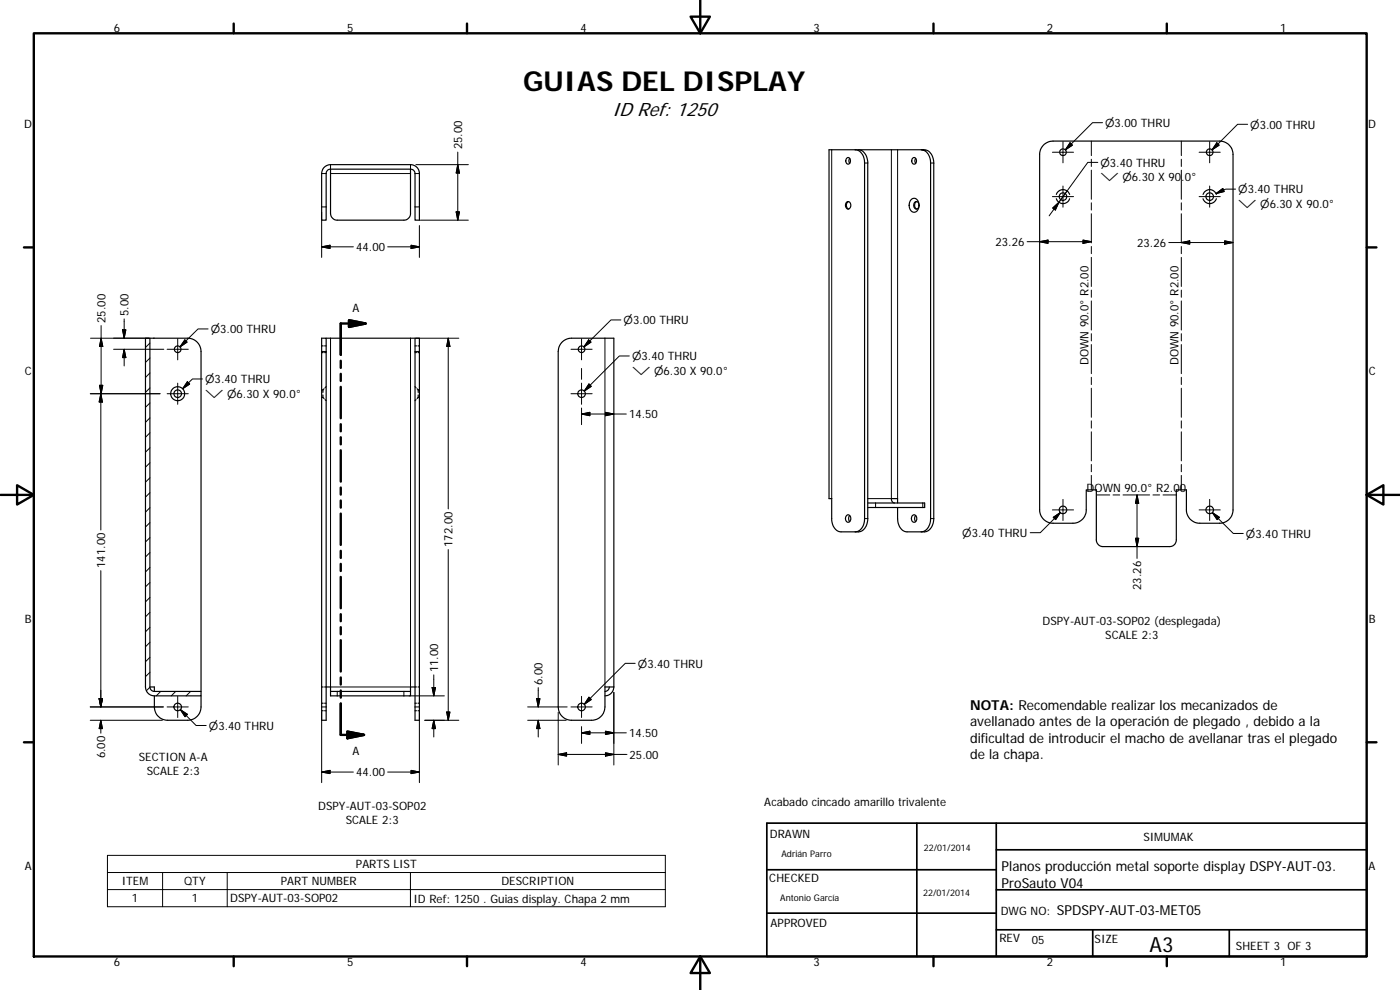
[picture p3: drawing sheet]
<svg xmlns="http://www.w3.org/2000/svg" width="420mm" height="297mm" viewBox="0 0 420 297" stroke-linecap="round" stroke-linejoin="round" font-family="sans-serif">
<g fill="none" stroke="#000" stroke-width=".36">
<path d="M99.2 50.8a1.3 1.3 0 0 0-1.3 1.3v14h-1.4v-14a2.66 2.66 0 0 1 2.7-2.7h24a2.66 2.66 0 0 1 2.7 2.7v14h-1.3v-14a1.34 1.34 0 0 0-1.4-1.3M99.2 50.8v13.3a2.05 2.05 0 0 0 2 2h20a2 2 0 0 0 2-2v-13.3M99.2 50.8h24M248.8 44.9h7.9a3.5 3.5 0 0 1 3.7 4v106.7a3.6 3.6 0 0 1-2.8 4h-5.2a3.5 3.5 0 0 1-2.8-4v-6h-.8zM254.1 47.5a.88 .88 0 0 1 1.1 .3 .88 .88 0 0 1-.1 1.1 .76 .76 0 0 1-1.1 .2 .76 .76 0 0 1-.2-1.1zM255 47.5l-.2 .6 .2 .9M256.7 44.9a3.5 3.5 0 0 1 2.8 4v106.7a3.6 3.6 0 0 1-2.8 4M257.6 44.9h18.8M273.9 47.5a.88 .88 0 0 1 1.1 .3 .88 .88 0 0 1-.1 1.1 .76 .76 0 0 1-1.1 .2 .76 .76 0 0 1-.1-1.1zM274.8 47.5l-.2 .6 .2 .9M313.4 43.3l1.2-.7 1.4-.3h50a4 4 0 0 1 4 4v106.7a4 4 0 0 1-4 4h-6a4 4 0 0 1-3.9-4v-6h-3.1v15a1.97 1.97 0 0 1-2 2h-20a2 2 0 0 1-2-2v-15h-3v6a4 4 0 0 1-4 4h-6a4 4 0 0 1-4-4v-106.7l.3-1.4zM317 59.6a2.08 2.08 0 0 0 2 1.5 2.08 2.08 0 0 0 2-1.5"/>
<path d="M317 58.3a2.09 2.09 0 0 1 2-1.4 2.09 2.09 0 0 1 2 1.4M361 59.6a2.1 2.1 0 0 0 2.1 1.5 2.1 2.1 0 0 0 2-1.5M361 58.3a2.11 2.11 0 0 1 2.1-1.4 2.11 2.11 0 0 1 2 1.4M254.1 60.7a.93 .93 0 0 1 1.1 .2 .93 .93 0 0 1 .1 1.2 .8 .8 0 0 1-1.1 .6 .8 .8 0 0 1-.5-1.1zM254.7 60.5a1.25 1.25 0 0 0-.7 1.1 1.25 1.25 0 0 0 .7 1.1M273.4 60a1.38 1.38 0 0 1 1.6-.4 1.38 1.38 0 0 1 .8 1.5 1.79 1.79 0 0 1-2 2.4 2.57 2.57 0 0 1-.4-3.5zM274.5 60.7a.93 .93 0 0 1 1.2 .2 .93 .93 0 0 1 0 1.2 .8 .8 0 0 1-1 .6 .8 .8 0 0 1-.5-1.1zM275.2 60.5a1.28 1.28 0 0 0 0 2.2M43.7 101.5h1.3v104.6a1.34 1.34 0 0 0 1.3 1.4h14v1.3h-14a2.65 2.65 0 0 1-2.6-2.7zM45 101.5h11.3a4 4 0 0 1 4 4v102M96.5 101.5h1.4v114.6h-1.4zM96.5 119.3h.2"/>
<path d="M96.5 117h.2M96.5 105.8h.5M96.5 103.8h.5M96.8 119.3h.1M96.8 117h.1M96.9 117v.8M96.9 118.5v.8M96.9 119.3l.3 .3M97.2 116.6l-.3 .4M97.4 105.8h.5M97.4 103.8h.5M97.5 119.9l.4 .3"/>
<path d="M97.9 101.5h26.7M97.9 116l-.4 .4M124.6 101.5h1.3v114.6h-1.3zM124.6 105.8h.4M124.6 103.8h.4M124.6 116l.3 .4M124.9 119.9l-.3 .3M125.2 116.6l.3 .4M125.4 105.8h.5M125.4 103.8h.5M125.5 118.5v.8M125.5 117v.8"/>
<path d="M125.5 119.3l-.3 .3M125.5 119.3h.1M125.5 117h.1M125.7 119.3h.2M125.7 117h.2M168.9 102.5l.8-.6 1.4-.4h13.1v104.6h-2.6v6a4 4 0 0 1-4.1 4h-6a4 4 0 0 1-4-4v-106.6l.5-1.9zM254.1 154.7a.93 .93 0 0 1 1.1 .2 .93 .93 0 0 1 .1 1.2 .8 .8 0 0 1-1.1 .5 .8 .8 0 0 1-.5-1zM255 154.7a1.44 1.44 0 0 0 0 1.8M260.4 150.9h17.1v1.4h-17.1M269.4 152.3v3.3a3.6 3.6 0 0 0 2.8 4h5.2a3.5 3.5 0 0 0 2.8-4v-106.7a3.5 3.5 0 0 0-3.8-4 3.5 3.5 0 0 1 2.9 4v106.7a3.6 3.6 0 0 1-2.9 4M269.4 150.9v-1.3h-1.9a1.17 1.17 0 0 0 .9 1.3M273.8 154.7a.93 .93 0 0 1 1.2 .2 .93 .93 0 0 1 0 1.2 .8 .8 0 0 1-1 .5 .8 .8 0 0 1-.5-1z"/>
<path d="M274.8 154.7a1.52 1.52 0 0 0 0 1.8M45 206.1h1.3v1.4M46.3 208.8v3.3a4 4 0 0 0 4 4h6a4 4 0 0 0 4-4v-3.3M96.5 206.1h.5M96.5 211h.5M96.5 213.3h.5M97.4 206.1h1.8v1.4M97.4 211h.5M97.4 213.3h.5M99.2 207.5h24v1.3h-24zM124.6 211h.4M124.6 213.3h.4"/>
<path d="M125 206.1h-1.8v1.4M125.4 211h.5M125.4 213.3h.5M125.4 206.1h.5M182.9 206.1a1.34 1.34 0 0 1-1.3 1.4M184.2 206.1a2.73 2.73 0 0 1-2.6 2.7"/>
<circle cx="319" cy="45.7" r=".99"/>
<circle cx="319" cy="59" r="1.13"/>
<circle cx="363" cy="59" r="1.13"/>
<circle cx="363" cy="45.7" r="1"/>
<circle cx="53.3" cy="118.1" r="2.1"/>
<circle cx="53.3" cy="104.8" r=".99"/>
<circle cx="53.3" cy="118.1" r="1.14"/>
<circle cx="174.5" cy="118.1" r="1.14"/>
<circle cx="174.5" cy="104.8" r=".99"/>
<circle cx="319" cy="153" r="1.13"/>
<circle cx="363" cy="153" r="1.13"/>
<circle cx="53.3" cy="212.1" r="1.13"/>
<circle cx="174.5" cy="212.1" r="1.14"/>
</g>
<g fill="none" stroke="#000" stroke-width=".3">
<path d="M330.9 36.8h-3l-8.2 8.2M374.4 37.3h-3l-7.6 7.7M96.5 52.1h1.4M99.2 49.4v1.4M99.2 52.1h24M123.2 49.4v1.4M124.6 52.1h1.3M124.8 49.4h15.8M137.4 45.6v20.5M137.4 49.4l.5 2.5h-1zM249.6 44.9v104.7M259.5 48.9h.9"/>
<path d="M267.5 44.9v104.7h-7.1M269.4 44.9v104.7M279.3 48.9h.9M315.8 45.7h6.4M315.8 59h6.4M319 42.5v6.4M319 55.8v6.4M320.2 57.3l-2.4 3.4M321.1 42.8l.7 .8-2.1 1.4zM327.5 42.3v4.4M327.5 47.8v2.2M327.5 51.1v8.7"/>
<path d="M329.5 48.7h-3l-8.7 12M354.5 42.3v4.4M354.5 47.8v2.2M354.5 51.1v8.7M359.9 45.7h6.3M359.9 59h6.3M363 42.5v6.4M363 55.8v6.4M364.9 58.1l2.1-1.5 .4 .9zM365.2 42.8l.7 .8-2.1 1.4zM370.8 56.7h-3l-2.9 1.4M96.5 62.1h1.4"/>
<path d="M96.5 63.7v13.5M96.5 74.1l2.5-.5v1zM96.5 74.1h9.6M116.3 74.1h9.6M123.4 73.6l2.5 .5-2.5 .5zM124.6 62.1h1.3M125.9 67.7v9.5M126.1 66.1h14.5M136.9 63.6h1l-.5 2.5zM308.3 72.5h19.2M312 72.5l2.5-.5v1zM315.9 62.4l1.9-1.7-1.1 2.3z"/>
<path d="M317.8 60.7l-2.9 4M325 72l2.5 .5-2.5 .5zM327.5 60.9v2.1M327.5 64.1v8.8M327.5 74v2.1M327.5 77.2v8.8M350.8 72.8h19.2M354.5 72.8l2.5-.5v1zM354.5 60.9v2.1M354.5 64.1v8.8M354.5 74v2.1M354.5 77.2v8.8"/>
<path d="M367.5 72.3l2.5 .5-2.5 .5zM30.3 97.7v20.4M36.8 99h1l-.5 2.5zM37.3 95.7v5.8M62.5 98.7h-3.1l-5.4 5.4M186.3 96h-2.9l-8.2 8.1M327.5 87v2.2M327.5 90.3v8.7M354.5 87v2.2M354.5 90.3v8.7M27.1 118.1h20.9M27.2 101.5h17.5"/>
<path d="M29.9 115.6h.9l-.5 2.5zM30.3 118.1v40.9M30.3 118.1l.4 2.5h-1zM30.3 101.5l.5 2.4h-.9zM34.1 104.8h15.1M37.3 104.8v5M37.3 104.8l.5 2.5h-1zM45 116.4l-1.3 1.3M45 111.9l-1.3 1.4M45 107.4l-1.3 1.4M45 102.9l-1.3 1.4M50.2 118.1h6.3"/>
<path d="M50.2 104.8h6.3M53.3 101.6v6.4M53.3 115v6.3M55.5 102l.6 .7-2.1 1.4zM56.2 114.5l.7 .7-2.1 1.4zM60.7 113.7h-2.9l-3 2.9M96.5 105.5h1.4M99.2 101.5v104.6h24v-104.6M124.6 105.5h1.3M124.8 101.5h12.9M134.5 101.5v51.2M134.5 101.5l.5 2.4h-.9z"/>
<path d="M171.4 118.1h6.3M171.4 104.8h6.3M174.5 101.6v6.4M174.5 115v6.3M174.5 110.6v3.2M176.7 102l.7 .7-2.2 1.4zM176.8 115.2l.7 .7-2.1 1.4zM181.6 101.5v104.6M188.9 106.8h-3l-10.5 10.5M327.5 100.1v2.2M327.5 103.4v8.7M327.5 113.2v2.2"/>
<path d="M327.5 116.5v8.7M354.5 100.1v2.2M354.5 103.4v8.7M354.5 113.2v2.2M354.5 116.5v8.7M45 138.9l-1.3 1.3M45 134.4l-1.3 1.3M45 129.9l-1.3 1.3M45 125.4l-1.3 1.3M45 120.9l-1.3 1.3M174.5 124.2h13.5M174.5 122.4v5"/>
<path d="M174.5 124.2l2.5-.5v1zM181.7 123.7l2.5 .5-2.5 .5zM327.5 126.3v2.2M327.5 129.6v8.7M327.5 139.4v2.1M354.5 126.3v2.2M354.5 129.6v8.7M354.5 139.4v2.1M45 156.8l-1.3 1.3M45 152.3l-1.3 1.4M45 147.8l-1.3 1.4M45 143.4l-1.3 1.3"/>
<path d="M259.5 155.6h.9M262.8 150.9v1.4M276.9 150.9v1.4M279.3 155.6h.9M315.8 153h6.4M316.1 155.2l2.1-1.4-1.4 2.1zM318.2 153.8l-6 6h-3M319 149.8v6.4M327.5 142.6v4.4M329 148.5h4M334 148.5h2M337 148.5h8"/>
<path d="M341.2 148.5v19.1M341.2 148.5l.5 2.5h-.9zM346 148.5h2M349 148.5h4M354.5 142.6v4.4M359.9 153h6.3M363 149.8v6.4M363.8 153.8l6.3 6.3h3M363.8 153.8l2.2 1.4-.7 .7zM30.3 171.2v40.9M45 179.3l-1.3 1.3M45 174.8l-1.3 1.3"/>
<path d="M45 170.3l-1.3 1.3M45 165.8l-1.3 1.3M45 161.3l-1.3 1.3M134.5 164.9v51.2M340.8 161.5h.9l-.5 2.5zM45 197.2l-1.3 1.3M45 192.7l-1.3 1.4M45 188.2l-1.3 1.4M45 183.7l-1.3 1.4M190.6 199h-2.9l-12.3 12.3M27.1 216.1h21.6M29.7 209.6h1l-.4 2.5z"/>
<path d="M30.3 216.1l.4 2.5h-1zM30.3 216.1v3.9M45 201.7l-1.3 1.3M45 206.2l-1.1 1.1M48.2 207.5l-1.3 1.3M49 212.1h-21.9M50.2 212.1h6.3M52.7 207.5l-1.3 1.3M53.3 208.9v6.4M54.1 212.9l4.8 4.8h3M54.1 212.9l2.1 1.4-.7 .8zM57.2 207.5l-1.3 1.3"/>
<path d="M96.5 212.1h1.4M96.5 213.7v21.1M101.2 207.5v1.3M121.2 207.5v1.3M122.8 208.8h10.6M124.6 212.1h1.3M125.9 213.7v21.1M127.5 216.1h10.2M129.7 206.3h1l-.5 2.5zM130.2 202.5v6.3M130.2 216.1l.5 2.5h-1zM130.2 216.1v5"/>
<path d="M134.1 213.6h.9l-.5 2.5zM158.4 212.1h11.8M158.4 216.1h11.5M161 209.6h1l-.5 2.5zM161.5 206.3v5.8M161.5 216.1v5M161.5 216.1l.5 2.5h-1zM167.5 213.7v15.8M171.4 212.1h6.3M174.5 208.9v6.4M174.5 219.9h13.5M174.5 218v5.1"/>
<path d="M174.5 219.9l2.5-.5v1zM176.8 209.2l.7 .7-2.1 1.4zM181.7 219.4l2.5 .5-2.5 .5zM184.2 207.7v21.8M96.5 231.6l2.5-.5v1zM96.5 231.6h9.6M116.3 231.6h9.6M123.4 231.1l2.5 .5-2.5 .5zM167.5 226.4l2.5-.5v1zM167.5 226.4h20.7M181.7 225.9l2.5 .5-2.5 .5zM32.2 256.6h167.5v15.5h-167.5z"/>
<path d="M32.2 261.8h167.5M32.2 266.9h167.5M48.8 261.8v10.3M68.2 261.8v10.3M123.2 261.8v10.3"/>
</g>
<g fill="none" stroke="#000" stroke-width=".71">
<path d="M10.1 10h400.1v277h-400.1zM70.1 7.1v2.9M140.2 7.1v2.9M207.3 5h5.8l-2.9 5zM210.2 0v10M280.2 7.1v2.9M350.2 7.1v2.9M7.2 74.2h2.9M410.2 74.2h2.9M104.7 96.1l5 1-5 1zM109.7 97.1h-7.4v9.4M102.3 108.2v2.2"/>
<path d="M102.3 112.2v2.1M102.3 116.1v9.4M102.3 127.3v2.1M102.3 131.2v2.1M102.3 135.1v9.4M.2 148.5h9.9M5.1 145.6l5 2.9-5 2.9zM102.3 146.3v2.1M102.3 150.2v2.1M102.3 154.1v9.4M410.2 148.5l5-2.9v5.8zM410.2 148.5h9.9"/>
<path d="M102.3 165.3v2.1M102.3 169.2v2.1M102.3 173.1v9.4M102.3 184.3v2.1M102.3 188.2v2.1M102.3 192.1v9.4M102.3 203.3v2.1M102.3 207.2v2.1M102.3 211.1v9.4h7M104.3 219.5l5 1-5 1zM7.2 222.7h2.9M410.2 222.7h2.9"/>
<path d="M70.1 287v2.9M140.2 287v2.9M210.2 287l2.9 5h-5.8zM210.2 287v10M280.2 287v2.9M350.2 287v2.9"/>
</g>
<path d="M230.1 247h180.1v40h-180.1zM275.2 247v40M299 255h111.2M299 247v40M230.1 274h68.9M230.1 261h68.9M299 279h111.2M299 267h111.2M327.9 279v8M368.9 279v8" fill="none" stroke="#000" stroke-width=".51"/>
<path d="M104.7 96.1l5 1-5 1zM104.3 219.5l5 1-5 1z" fill="#000" stroke="#000" stroke-width=".71"/>
<g fill="#000" stroke="#000" stroke-width=".3">
<path d="M137.4 49.4l.5 2.5h-1zM321.1 42.8l.7 .8-2.1 1.4zM365.2 42.8l.7 .8-2.1 1.4zM364.9 58.1l2.1-1.5 .4 .9zM96.5 74.1l2.5-.5v1zM123.4 73.6l2.5 .5-2.5 .5zM136.9 63.6h1l-.5 2.5zM312 72.5l2.5-.5v1zM315.9 62.4l1.9-1.7-1.1 2.3zM325 72l2.5 .5-2.5 .5zM354.5 72.8l2.5-.5v1zM367.5 72.3l2.5 .5-2.5 .5z"/>
<path d="M36.8 99h1l-.5 2.5zM29.9 115.6h.9l-.5 2.5zM30.3 101.5l.5 2.4h-.9zM37.3 104.8l.5 2.5h-1zM55.5 102l.6 .7-2.1 1.4zM56.2 114.5l.7 .7-2.1 1.4zM134.5 101.5l.5 2.4h-.9zM176.7 102l.7 .7-2.2 1.4zM176.8 115.2l.7 .7-2.1 1.4zM30.3 118.1l.4 2.5h-1zM174.5 124.2l2.5-.5v1zM181.7 123.7l2.5 .5-2.5 .5z"/>
<path d="M316.1 155.2l2.1-1.4-1.4 2.1zM341.2 148.5l.5 2.5h-.9zM363.8 153.8l2.2 1.4-.7 .7zM340.8 161.5h.9l-.5 2.5zM29.7 209.6h1l-.4 2.5zM30.3 216.1l.4 2.5h-1zM54.1 212.9l2.1 1.4-.7 .8zM129.7 206.3h1l-.5 2.5zM130.2 216.1l.5 2.5h-1zM134.1 213.6h.9l-.5 2.5zM161 209.6h1l-.5 2.5zM161.5 216.1l.5 2.5h-1z"/>
<path d="M176.8 209.2l.7 .7-2.1 1.4zM174.5 219.9l2.5-.5v1zM96.5 231.6l2.5-.5v1zM123.4 231.1l2.5 .5-2.5 .5zM167.5 226.4l2.5-.5v1zM181.7 219.4l2.5 .5-2.5 .5zM181.7 225.9l2.5 .5-2.5 .5z"/>
</g>
<text font-size="8.2" x="157" y="27.4">GUIAS DEL DISPLAY</text>
<text font-size="6.3" x="345" y="285.6">A3</text>
<text font-size="5.8" x="183.7" y="34.8">ID Ref: 1250</text>
<g font-size="4.1">
<text x="291.1" y="212.9">NOTA: Recomendable realizar los mecanizados de</text>
<text x="291.1" y="217.9">avellanado antes de la operación de plegado , debido a la</text>
<text x="291.1" y="222.8">dificultad de introducir el macho de avellanar tras el plegado</text>
<text x="291.1" y="227.8">de la chapa.</text>
<text x="300.6" y="261.5">Planos producción metal soporte display DSPY-AUT-03.</text>
<text x="300.6" y="266.4">ProSauto V04</text>
<text x="317.2" y="274.4">SPDSPY-AUT-03-MET05</text>
</g>
<g font-size="3.5">
<text x="34.2" y="9.6">6</text>
<text x="104.2" y="9.6">5</text>
<text x="174.2" y="9.6">4</text>
<text x="244.2" y="9.6">3</text>
<text x="314.2" y="9.6">2</text>
<text x="384.2" y="9.6">1</text>
<text x="7.3" y="38.4">D</text>
<text x="410.6" y="38.4">D</text>
<text x="138.7" y="44.9" transform="rotate(-90 138.7 44.9)">25.00</text>
<text x="106.9" y="75.4">44.00</text>
<text x="298.8" y="73.8">23.26</text>
<text x="341.3" y="74">23.26</text>
<text x="38.6" y="94.9" transform="rotate(-90 38.6 94.9)">5.00</text>
<text x="105.8" y="93.6">A</text>
<text x="31.6" y="96.9" transform="rotate(-90 31.6 96.9)">25.00</text>
<text x="7.4" y="112.6">C</text>
<text x="326.7" y="109.6" transform="rotate(-90 326.7 109.6)">DOWN 90.0° R2.00</text>
<text x="353.7" y="109.6" transform="rotate(-90 353.7 109.6)">DOWN 90.0° R2.00</text>
<text x="410.8" y="112.6">C</text>
<text x="188.8" y="125.5">14.50</text>
<text x="326.1" y="147.7">DOWN 90.0° R2.00</text>
<text x="135.8" y="164.1" transform="rotate(-90 135.8 164.1)">172.00</text>
<text x="31.5" y="170.4" transform="rotate(-90 31.5 170.4)">141.00</text>
<text x="342.5" y="177" transform="rotate(-90 342.5 177)">23.26</text>
<text x="7.4" y="186.9">B</text>
<text x="312.9" y="187.5">DSPY-AUT-03-SOP02 (desplegada)</text>
<text x="331.7" y="191.7">SCALE 2:3</text>
<text x="410.8" y="186.9">B</text>
<text x="131.5" y="201.7" transform="rotate(-90 131.5 201.7)">11.00</text>
<text x="162.8" y="205.5" transform="rotate(-90 162.8 205.5)">6.00</text>
<text x="188.8" y="221.1">14.50</text>
<text x="31.5" y="227.5" transform="rotate(-90 31.5 227.5)">6.00</text>
<text x="105.8" y="226.5">A</text>
<text x="189" y="227.6">25.00</text>
<text x="41.6" y="228.4">SECTION A-A</text>
<text x="44" y="232.6">SCALE 2:3</text>
<text x="106.9" y="232.9">44.00</text>
<text x="95.5" y="243.1">DSPY-AUT-03-SOP02</text>
<text x="229.4" y="241.8">Acabado cincado amarillo trivalente</text>
<text x="103.7" y="247.3">SCALE 2:3</text>
<text x="231.1" y="251.4">DRAWN</text>
<text x="343.2" y="252.3">SIMUMAK</text>
<text x="7.4" y="261.1">A</text>
<text x="106.8" y="260.5">PARTS LIST</text>
<text x="410.8" y="261.1">A</text>
<text x="36.5" y="265.6">ITEM</text>
<text x="55.2" y="265.6">QTY</text>
<text x="84.3" y="265.6">PART NUMBER</text>
<text x="150.5" y="265.6">DESCRIPTION</text>
<text x="230.9" y="264.6">CHECKED</text>
<text x="39.6" y="270.7">1</text>
<text x="57.6" y="270.7">1</text>
<text x="69.1" y="270.7">DSPY-AUT-03-SOP02</text>
<text x="124.1" y="270.8">ID Ref: 1250 . Guias display. Chapa 2 mm</text>
<text x="300.3" y="274.5">DWG NO:</text>
<text x="231.3" y="278.2">APPROVED</text>
<text x="299.9" y="282.6">REV</text>
<text x="309.7" y="283.3">05</text>
<text x="328.5" y="283">SIZE</text>
<text x="370.9" y="285.1">SHEET 3 OF 3</text>
<text x="34.2" y="289.9">6</text>
<text x="104.2" y="289.9">5</text>
<text x="174.2" y="289.9">4</text>
<text x="244.2" y="289.9">3</text>
<text x="314.2" y="289.9">2</text>
<text x="384.2" y="289.9">1</text>
</g>
<g font-size="3.3">
<text x="331.7" y="38.1">⌀3.00 THRU</text>
<text x="375.2" y="38.6">⌀3.00 THRU</text>
<text x="330.3" y="50">⌀3.40 THRU</text>
<text x="330.3" y="54.4">⌵ ⌀6.30 X 90.0°</text>
<text x="371.6" y="58">⌀3.40 THRU</text>
<text x="371.6" y="62.5">⌵ ⌀6.30 X 90.0°</text>
<text x="63.3" y="100">⌀3.00 THRU</text>
<text x="187.2" y="97.3">⌀3.00 THRU</text>
<text x="189.7" y="108.1">⌀3.40 THRU</text>
<text x="189.7" y="112.5">⌵ ⌀6.30 X 90.0°</text>
<text x="61.6" y="115">⌀3.40 THRU</text>
<text x="61.6" y="119.4">⌵ ⌀6.30 X 90.0°</text>
<text x="288.8" y="161.1">⌀3.40 THRU</text>
<text x="373.9" y="161.3">⌀3.40 THRU</text>
<text x="191.5" y="200.3">⌀3.40 THRU</text>
<text x="62.7" y="218.9">⌀3.40 THRU</text>
</g>
<g font-size="2.7">
<text x="234.5" y="257.1">Adrián Parro</text>
<text x="277.3" y="255.2">22/01/2014</text>
<text x="277" y="268.7">22/01/2014</text>
<text x="234.2" y="270.2">Antonio García</text>
</g>
</svg>
